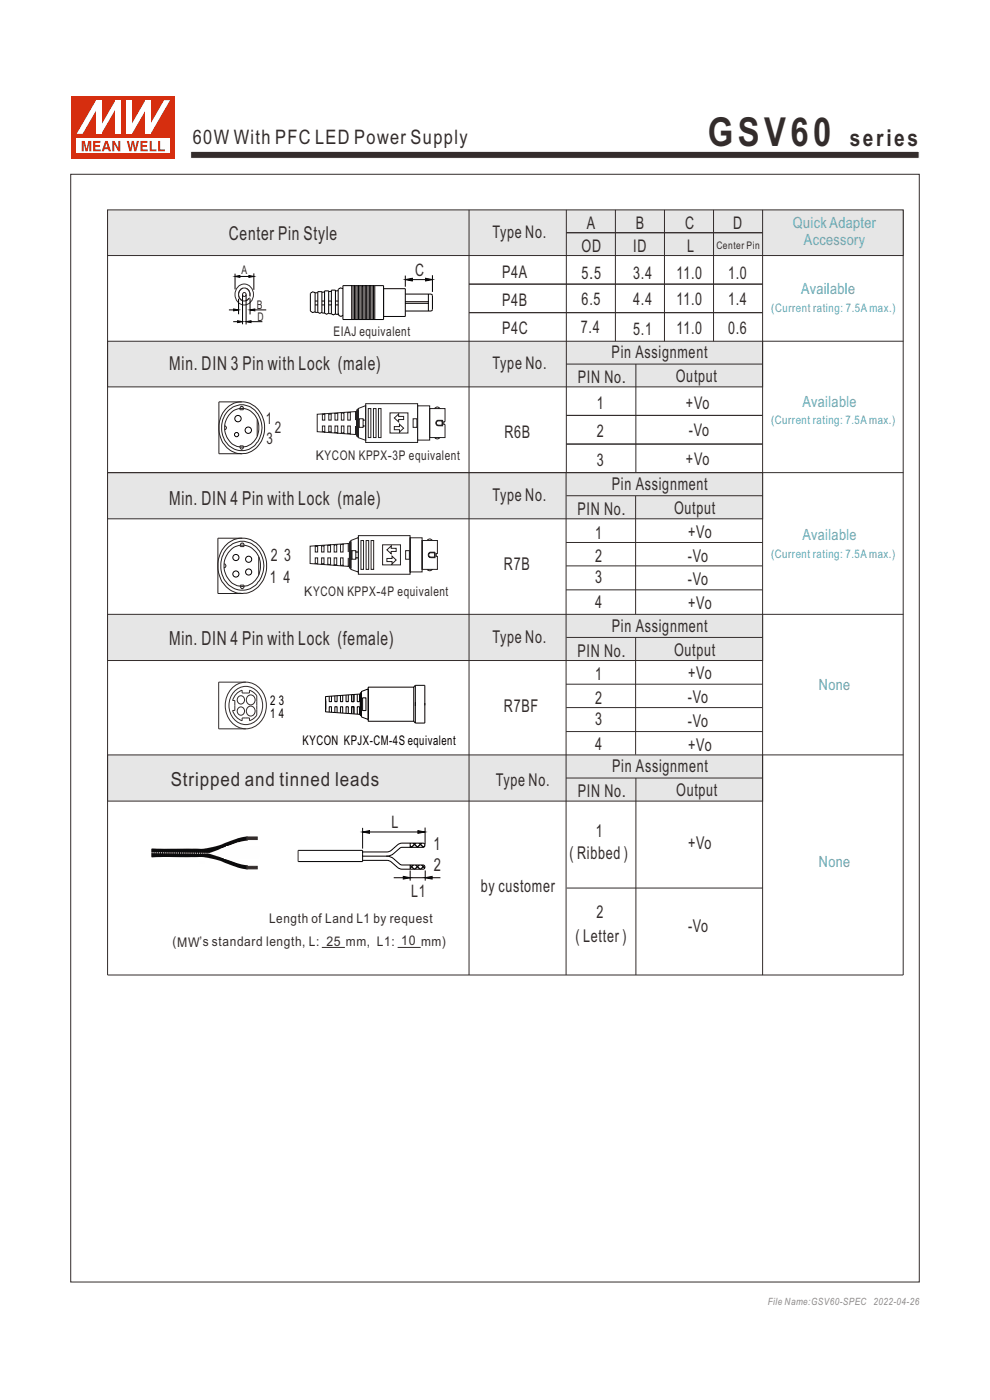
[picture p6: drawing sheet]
<svg xmlns="http://www.w3.org/2000/svg" width="210mm" height="297mm" viewBox="0 0 210 297" stroke-linecap="round" stroke-linejoin="round" font-family="sans-serif">
<path d="M40.4 32.1h154.6v1.5h-154.6z" fill-rule="evenodd" fill="#332c2b" stroke="#fefefe" stroke-width=".21"/>
<path d="M15.2 20.4h22v13.2h-22z" fill-rule="evenodd" fill="#d62e0f"/>
<path d="M16.3 29.4h19.8v3.1h-19.8z" fill-rule="evenodd" fill="#fefefe"/>
<g fill="#d62e0f">
<path d="M26.9 29.9h.4l.4 1.6 .3-1.6h.4l.3 1.6 .3-1.6h.5l-.6 2.2h-.4l-.3-1.7-.3 1.7h-.4z" fill-rule="evenodd"/>
<path d="M29.8 29.9h1.5v.4h-1.1v.5h1v.3h-1v.6h1.1v.4h-1.5z" fill-rule="evenodd"/>
<path d="M31.7 29.9h.5v1.8h1v.4h-1.5z" fill-rule="evenodd"/>
<path d="M33.5 29.9h.5v1.8h1v.4h-1.5z" fill-rule="evenodd"/>
<path d="M17.3 29.9h.7l.4 1.7 .3-1.7h.7v2.2h-.4v-1.8l-.4 1.8h-.5l-.4-1.8v1.8h-.4z" fill-rule="evenodd"/>
<path d="M19.8 29.9h1.5v.4h-1.1v.5h1v.3h-1v.6h1.2v.4h-1.6z" fill-rule="evenodd"/>
<path d="M22.6 30.4l.2 .9h-.5zM22.3 29.9l-.7 2.2h.4l.2-.4h.7l.2 .4h.5l-.8-2.2z" fill-rule="evenodd"/>
<path d="M23.8 29.9h.5l.8 1.5v-1.5h.4v2.2h-.4l-.9-1.6v1.6h-.4z" fill-rule="evenodd"/>
</g>
<g fill="#fff">
<path d="M24.5 21.3h1.1v7.1h-1.1z" fill-rule="evenodd"/>
<path d="M24.5 21.3h1.1l-4.1 7.1h-1.1z" fill-rule="evenodd"/>
<path d="M20.4 21.3h1.1v7.1h-1.1z" fill-rule="evenodd"/>
<path d="M20.4 21.3h1.1v.3l-4 6.8h-1.2z" fill-rule="evenodd"/>
<path d="M30.8 21.3h1.1v7.1h-1.1z" fill-rule="evenodd"/>
<path d="M34.8 21.3h1.3l-4.2 7.1h-1v-.3z" fill-rule="evenodd"/>
<path d="M26.9 21.3h1.1v7.1h-1.1z" fill-rule="evenodd"/>
<path d="M30.8 21.3h1.1v.2l-3.9 6.9h-1.1v-.3z" fill-rule="evenodd"/>
</g>
<g fill="none" stroke="#000" stroke-width=".21">
<path d="M76.9 176.5l1.5-.3v.6zM76.9 175.6v4.4M78.4 176.5h11M87 179.4l.4 .4M87 178.8h.1M87 178.9h2.7a.45 .45 0 0 1 .4 .4 .45 .45 0 0 1-.4 .5h-2.7zM87 178.9l-2.2 .1-2 1.5-.5 .2h-5.4M87 179.8h-1.7l-.5 .1a4.4 4.4 0 0 1-2.3 1.7h-.6M87.6 178.8l1 1M88.2 178.8l-1 1M88.6 176.2l1.5 .3-1.5 .3zM88.9 178.8l1 1"/>
<path d="M89.5 178.8l-1 1M90.1 178.8l.1 .1M90.2 175.6v3.5M90.2 179.4l-.5 .4M63.2 180.4h13.7v2.4h-13.7M76.9 182.5h5.4l.5 .2 2 1.6 2.2 .1M76.9 181.6l5.6 .1a4.4 4.4 0 0 1 2.3 1.6l.5 .2h1.7M83.5 186.2h9.9M85.5 185.9l1.5 .3-1.5 .3zM87 183.5l.9 .9M87 184.7v2.1M87 183.5h2.7a.45 .45 0 0 1 .4 .4 .45 .45 0 0 1-.4 .5h-2.7z"/>
<path d="M87.7 183.5l-.7 .7M88.2 183.5l.9 .9M89 183.5l-1 .9M89.4 183.5l.8 .7M90.1 183.5l-.9 .9M90.2 184.7v2.1M90.2 186.2l1.5-.3v.6z"/>
</g>
<path d="M63.2 180.4v2.4M68.3 201h4.9M84.3 201h4.9" fill="none" stroke="#332c2b" stroke-width=".21"/>
<path d="M76.9 176.5l1.5-.3v.6zM88.6 176.2l1.5 .3-1.5 .3zM85.5 185.9l1.5 .3-1.5 .3zM90.2 186.2l1.5-.3v.6z" fill="#000"/>
<path d="M22.8 160.2h139v9.7h-139z" fill="#e6e6e6" stroke="#332c2b" stroke-width=".21"/>
<path d="M191.6 44.5v162.3h-168.8v-106.5M161.8 100.3v106.6M120.1 120h41.6M120.1 165.1h41.7M134.9 165.1v41.7M120.2 188.4h41.6" fill="none" stroke="#332c2b" stroke-width=".21"/>
<path d="M22.8 100.3h139v9.8h-139z" fill="#e6e6e6" stroke="#332c2b" stroke-width=".21"/>
<path d="M120.1 115.1h41.7M120.1 105.2h41.7M134.8 105.2v25.1M120.1 125.1h41.7" fill="none" stroke="#332c2b" stroke-width=".21"/>
<g fill="none" stroke="#242222" stroke-width=".21">
<path d="M65.8 115.9l8.3-.6v4.9l-8.3-.7zM66.9 115.8v1.3h.5v-1.3M66.9 119.6v-1.3h.5v1.4M66.9 119.5h.5M67.4 115.9h-.5M68.2 119.7v-1.4h.5v1.5M68.2 119.6h.5M68.7 115.7v1.4h-.5v-1.4M68.7 115.8h-.5M69.5 119.8v-1.5h.6v1.6M69.5 119.7l.6 .1M69.5 115.7h.6"/>
<path d="M70.1 115.6v1.5h-.6v-1.5M70.9 119.9v-1.6h.5v1.7M70.9 119.8h.5M71.4 115.5v1.6h-.5v-1.6M71.4 115.6h-.5M72.2 119.9h.6M72.8 115.4v1.7h-.6v-1.7M72.8 115.5h-.6M73.9 115.3v1.8M73.9 118.3v1.8M74.1 115h.3v5.5h-.3zM74.4 114.7l1.6-.7v7.4l-1.6-.6z"/>
<path d="M74.7 116.8h.8v1.8h-.8zM75.5 118.3h.5M75.5 117.1h.5M76 113.6h11v8.2h-11zM76.6 114.7h.5v6.1h-.5zM77.7 114.7h.5v6.1h-.5zM78.7 114.7h.6v6.1h-.6zM81.2 115.6h3.7v4.2h-3.7zM82.1 118.5h1.1v-.5l.8 .8-.8 .8v-.5h-1.1zM82.1 116.7l.9-.9v.5h1v.7h-1v.5zM86 116.8h.8v1.8h-.8zM87 114.1h2.5v7.2h-2.5z"/>
<path d="M89.5 114.7h3.3v2.7h-.3v.6h.3v2.8h-3.3zM90.6 114.7a.58 .58 0 0 1 .6-.4 .58 .58 0 0 1 .5 .4M91 117.3l1.3-.2v1.2h-.9a.59 .59 0 0 1-.5-.4 .59 .59 0 0 1 .1-.6zM91.1 117.4l1.1-.1v.9h-.8a.47 .47 0 0 1-.4-.3 .47 .47 0 0 1 .1-.5zM72.2 120v-1.7h.6v1.8M90.6 120.8a.62 .62 0 0 0 1.1 0"/>
</g>
<path d="M22.8 72.4h139v9.7h-139z" fill="#e6e6e6" stroke="#332c2b" stroke-width=".21"/>
<path d="M22.8 44.5v55.8h139M99.5 60.3h62.3M99.5 66.3h62.2M120.1 77.2h41.7M134.9 77.2v23.1M120.1 88.1h41.6M120.1 94.2h41.6" fill="none" stroke="#332c2b" stroke-width=".21"/>
<g fill="none" stroke="#242222" stroke-width=".21">
<path d="M67.3 87.9l8.4-.6v4.9l-8.4-.6zM68.4 87.8v1.3h.5v-1.3M68.4 91.7v-1.3h.5v1.3M68.4 91.5l.5 .1M68.9 87.9h-.5M69.7 91.7v-1.3h.6v1.4M69.7 91.6l.6 .1M70.3 87.7v1.4h-.6v-1.4M70.3 87.8h-.6M71.1 91.9v-1.5h.5v1.5M71.1 91.7l.5 .1M71.1 87.7h.5"/>
<path d="M71.6 87.6v1.5h-.5v-1.5M72.4 92v-1.6h.6v1.6M72.4 91.8l.6 .1M73 87.5v1.6h-.6v-1.6M73 87.6h-.6M73.8 92.1v-1.7h.5v1.7M73.8 92h.5M74.3 87.4v1.7h-.5v-1.7M74.3 87.5h-.5M75.4 87.3v1.8M75.4 90.4v1.8M75.7 87h.3v5.5h-.3z"/>
<path d="M76 86.7l1.6-.6v7.3l-1.6-.6zM76.2 88.8h.8v1.9h-.8zM77 90.4h.6M77 89.1h.6M77.6 85.6h11v8.3h-11zM78.1 86.7h.6v6.1h-.6zM79.2 86.7h.6v6.1h-.6zM80.3 86.7h.5v6.1h-.5zM82.7 87.6h3.8v4.3h-3.8zM83.6 90.5h1.1v-.5l.9 .8-.9 .9v-.5h-1.1zM83.6 88.7l1-.9v.5h1v.7h-1v.5zM87.6 88.8h.8v1.9h-.8z"/>
<path d="M88.6 86.1h2.5v7.3h-2.5zM91.1 86.7h3.3v2.8h-.3v.5h.3v2.8h-3.3zM92.2 86.7a.58 .58 0 0 1 .6-.4 .58 .58 0 0 1 .5 .4M92.2 92.8a.62 .62 0 0 0 1.1 0M92.6 89.3l1.3-.1v1.1h-.9a.59 .59 0 0 1-.5-.4 .59 .59 0 0 1 .1-.6zM92.7 89.4l1.1-.1v.9h-.8a.47 .47 0 0 1-.4-.3 .47 .47 0 0 1 .1-.5z"/>
</g>
<path d="M22.8 44.5h168.8v9.7h-168.8z" fill="#e6e6e6" stroke="#332c2b" stroke-width=".21"/>
<g fill="none" stroke="#332c2b" stroke-width=".21">
<path d="M99.5 44.5v55.8M120.1 49.4h41.7M120.1 44.5v55.8M130.5 44.5v27.9M140.9 44.5v27.9M151.4 44.5v27.9M49.3 145.9a4.2 4.2 0 0 1 4.5-.8 4.2 4.2 0 0 1 2.6 3.7 4.7 4.7 0 0 1-5 5.7 5.2 5.2 0 0 1-2.1-8.6zM49.6 146.8a3.4 3.4 0 0 1 3.7-1 3.4 3.4 0 0 1 2.3 3 3.8 3.8 0 0 1-4.2 4.8 4.2 4.2 0 0 1-1.8-6.8zM50.1 147.2l1.3-.8v.6h1.5v-.6l.7 .4 .9 .8v4.1l-.6 .6-1 .6v-.6h-1.5v.6a3.1 3.1 0 0 1-2.1-2.2h.5v-2.1h-.5zM52.1 144.7h-5.7v9.9h5.7M52.5 150.1a.97 .97 0 0 1 1.4 .1 .97 .97 0 0 1 0 1.3 .97 .97 0 0 1-1.4 .1 1.16 1.16 0 0 1 0-1.5zM52.5 147.7a.97 .97 0 0 1 1.4 .1 .97 .97 0 0 1 0 1.3 .97 .97 0 0 1-1.4 .1 1.16 1.16 0 0 1 0-1.5z"/>
<path d="M120.1 150.1h41.6"/>
<circle cx="51.1" cy="150.8" r=".82"/>
<circle cx="51.1" cy="148.4" r=".82"/>
</g>
<path d="M22.8 130.3h139v9.8h-139z" fill="#e6e6e6" stroke="#332c2b" stroke-width=".21"/>
<g fill="none" stroke="#332c2b" stroke-width=".21">
<path d="M161.8 44.5v55.8M50.4 60.9a2 2 0 0 1 2.5-.3 2 2 0 0 1 .8 2.5 1.95 1.95 0 0 1-2.2 1.6 1.95 1.95 0 0 1-1.7-2.2l.1-.6zM51.1 61.4a1.34 1.34 0 0 1 1.9 .6 1.34 1.34 0 0 1-.8 1.8 1.36 1.36 0 0 1-1.5-.8 1.36 1.36 0 0 1 .4-1.6zM161.8 72.4h29.8M99.5 100.3v106.5M120.1 100.3v106.5M161.8 100.3h29.8M120.1 135.2h41.7M134.8 135.3v24.8M161.8 130.3h29.8M120.1 145.1h41.7M120.1 155.2h41.7"/>
<path d="M161.8 160.1h29.8"/>
<circle cx="51.8" cy="62.5" r=".4"/>
</g>
<g fill="none" stroke="#000" stroke-width=".21">
<path d="M49.9 58.1v3.3M49.9 58.6l1-.1v.3zM50.2 58.6h3.1M52.8 58.5l1 .1-1 .2zM53.8 58v3.5M86 58.5v2.3M86 59.3l1.5-.3v.6zM86.5 59.3h4.5M90.3 59l1.4 .3-1.4 .3zM91.7 58.4v3.5M48.6 65.7h1.7M49.5 68.2h1.4"/>
<path d="M49.5 65.6l1.1 .1-1.1 .2zM50.4 68l1 .2-1 .2zM50.6 63.4v3.3M51.4 62.5v6.3M52.2 62.5v6.3M52.2 68.2l1-.2v.4zM52.5 68.2h3.2M53 63.3v3.4M53 65.7l1.1-.1v.3zM53.3 65.7h3.2M65.8 62.2h.1M65.8 62.2v3.8l.5 .3 .5-.1"/>
<path d="M65.8 62.2l.5-.3 .5 .2v4.1l.6 .1v-4.4h.9v4.5h.6M66.8 64.7h.6M66.8 63.9h.6M67.4 66.3l.4 .2 .5-.2M67.4 62.1h-.6M68.3 64.7h.6M68.3 63.9h.6M68.8 66.4l.5 .3 .4-.3M68.9 66.4v-4.7h.8v4.8l.6 .1M68.9 61.9l-.6 .1M69.7 64.7h.6M69.7 63.9h.6"/>
<path d="M70.3 66.6l.4 .2 .5-.2M70.3 61.8l-.6 .1M71.2 64.7h.5M71.2 63.9h.5M71.7 66.5l.2 .4 .4 .2 .4-.2M71.7 61.7h-.5M72.7 61.2l-.5-.1-.5 .3v5.3h-.5v-5.2h-.9v5.1M72.7 60.6h8.7v7.2h-8.7zM74.6 60.6v7.2M74.9 60.6v7.2M75.2 60.6v7.2M75.5 60.6v7.2"/>
<path d="M75.8 60.6v7.2M76 60.6v7.2M76.3 60.6v7.2M76.6 60.6v7.2M76.9 60.6v7.2M77.2 60.6v7.2M77.5 60.6v7.2M77.8 60.6v7.2M78.1 60.6v7.2M78.3 60.6v7.2M78.6 60.6v7.2M78.9 60.6v7.2"/>
<path d="M79.2 60.6v7.2M79.5 60.6v7.2M81.4 61.2h4.6v5.9h-4.6M86 62.4h5.4l.3 .3-.1 3.2-5.6 .1M86 64.3h4.9M86 64h4.9M90.9 62.4v3.6M69.1 147.8l7.3-.6v4.4l-7.3-.6zM69.1 148.3v2.4M69.8 151.1v-1.2h.5v1.2M70.3 147.7v1.2h-.5v-1.2M71 151.2v-1.3h.5v1.3"/>
<path d="M71.5 147.6v1.3h-.5v-1.3M72.2 151.2v-1.3h.5v1.4M72.7 147.5v1.4h-.5v-1.4M73.4 151.3v-1.4h.5v1.5M73.9 147.4v1.5h-.5v-1.4M74.6 151.4v-1.5h.5v1.6M74.6 151.3v-1.4h.5v1.5M75.1 147.3v1.6h-.5v-1.5M75.1 147.4v1.5h-.5v-1.5M75.8 151.5v-1.6h.5v1.6M76.3 147.2v1.7h-.5v-1.6M76.4 147h.3v4.8h-.3z"/>
<path d="M76.7 146.7l1.4-.5v6.4l-1.4-.5zM76.9 148h.7v2.7h-.7zM78.1 145.8h9.7v7.2h-9.7zM87.8 153l.3 .4M88.1 145.4v8M88.1 145.4h2v8h-2M88.1 145.4l-.3 .4"/>
<circle cx="50.2" cy="92.2" r=".45"/>
<circle cx="50.5" cy="88.8" r=".68"/>
<circle cx="52.7" cy="91.3" r=".68"/>
<circle cx="50" cy="118.3" r=".65"/>
<circle cx="52.7" cy="118.6" r=".65"/>
<circle cx="50" cy="121.8" r=".65"/>
<circle cx="52.7" cy="121.3" r=".65"/>
</g>
<path d="M49.9 58.6l1-.1v.3zM52.8 58.5l1 .1-1 .2zM86 59.3l1.5-.3v.6zM90.3 59l1.4 .3-1.4 .3zM49.5 65.6l1.1 .1-1.1 .2zM50.4 68l1 .2-1 .2zM52.2 68.2l1-.2v.4zM53 65.7l1.1-.1v.3z" fill="#000"/>
<g fill="none" stroke="#242222" stroke-width=".21">
<path d="M47.7 90.4a.39 .39 0 0 1 .3 .4 .39 .39 0 0 1-.3 .3M47.9 86.8a4.6 4.6 0 0 1 4.6-1.4 4.6 4.6 0 0 1 3.3 3.5 5.4 5.4 0 0 1-4.1 7.3 5 5 0 0 1-5.3-5.4 6.2 6.2 0 0 1 1.5-4zM48.4 87.1a4.1 4.1 0 0 1 4.2-1 4.1 4.1 0 0 1 2.8 3.3 4.9 4.9 0 0 1-3.7 6.2 4.7 4.7 0 0 1-4.5-6.2l.4-1.2zM49 87.6a3.5 3.5 0 0 1 3.6-.7 3.5 3.5 0 0 1 2.3 3 3.9 3.9 0 0 1-4.6 4.8 4.3 4.3 0 0 1-1.3-7.1zM50.9 94.6h.7a.41 .41 0 0 1-.2 .6 .41 .41 0 0 1-.5-.4zM51.1 86.3l.5 .1v.5h-.7zM51.3 85.3h-4.9v11h4.9M54.6 89v3.5M47.5 119.6a.42 .42 0 0 1 .4 .4 .42 .42 0 0 1-.4 .5M47.7 115.8a4.9 4.9 0 0 1 5-1.5 4.9 4.9 0 0 1 3.5 3.7 5.9 5.9 0 0 1-3.9 7.8 5.4 5.4 0 0 1-6.1-5.8 6.6 6.6 0 0 1 1.5-4.2zM48.3 116.2a4.4 4.4 0 0 1 4.5-1.1 4.4 4.4 0 0 1 3 3.5 5.3 5.3 0 0 1-3.6 6.5 4.8 4.8 0 0 1-5.4-5.6 5.9 5.9 0 0 1 1.5-3.3zM48.9 116.7a3.7 3.7 0 0 1 3.9-.8 3.7 3.7 0 0 1 2.4 3.3 4.3 4.3 0 0 1-3.8 5.2 4.3 4.3 0 0 1-3.9-4.8 4.8 4.8 0 0 1 1.4-2.9z"/>
<path d="M51.2 115.2l.5 .2 .1 .6h-.8zM51.4 114.2h-5.2v11.7h5.2M54.9 118.1v3.8M51 124.1h.8a.44 .44 0 0 1-.3 .7 .44 .44 0 0 1-.5-.4z"/>
</g>
<g fill="#fefefe" stroke="#fefefe" stroke-width=".21">
<path d="M51.7 63.8h.3v.2h-.3z" fill-rule="evenodd"/>
<path d="M51.7 61h.3v.2h-.3z" fill-rule="evenodd"/>
<path d="M52.5 62.9h.4v.2h-.4z" fill-rule="evenodd"/>
</g>
<path d="M32.1 180.1l11.4-.1 2.9-.6 3.9-1.5 1.7-.4a.41 .41 0 0 1 .6 .3l1.1 .1 .1-.3 .2 .2-.4 .2h-.8l-.2 .1-.1 .2-2.4 .5-3.1 1.2-1.9 .5-.1 .1 .2 .1-.3 .1 3.9 .3a10.8 10.8 0 0 1 3.8 .3l.1 .4 .5-.1 .2 .2 .1-.1-.2-.2 .2 .1 .1-.1 .1 .2-.1 .1 .9-.1-.1 .1a2.11 2.11 0 0 1-1.6 0l-.3 .2-4.3-.1-3.4-.3-12.4 .2h-.3z" fill-rule="evenodd" fill="#0e0f11"/>
<g fill="#332c2b" stroke="#332c2b" stroke-width=".21">
<path d="M52.5 181.5h2.1v.5h-2.1z" fill-rule="evenodd"/>
<path d="M52.4 177.6h2.2v.5h-2.2z" fill-rule="evenodd"/>
</g>
<path d="M32.1 180l12.7 .2 3.4-.3 4.3-.1 .4 .2a2.1 2.1 0 0 1 1.6 .1l-.9-.1 .1 .1-.1 .2-.1-.1-.2 .1 .2-.2-.1-.1-.2 .2-.5-.1-.1 .4a17.5 17.5 0 0 1-4.8 .3l-2.9 .3 .3 .1-.2 .1 .1 .1 1.9 .5 3.1 1.2 2.4 .5 .1 .2 .2 .1h.8l.4 .2-.2 .2-.1-.3-.7 .2-.4-.2 .1 .2a.43 .43 0 0 1-.7 .2l-1.7-.4-3.9-1.5-2.9-.6-11.4-.1z" fill-rule="evenodd" fill="#0e0f11"/>
<g fill="#332c2b" stroke="#332c2b" stroke-width=".21">
<path d="M52.5 179.9h2.1v.5h-2.1z" fill-rule="evenodd"/>
<path d="M52.4 183.8h2.2v.5h-2.2z" fill-rule="evenodd"/>
</g>
<path d="M44.7 180.6h.6v1.1h-.6z" fill-rule="evenodd" fill="#0e0f11" stroke="#0e0f11" stroke-width=".21"/>
<path d="M42.8 182.9h.1" fill="none" stroke="#332c2b" stroke-width=".21"/>
<path d="M32.1 180.9l13.2 .1" fill="none" stroke="#fefefe" stroke-width=".21" stroke-dasharray=".2 .2" stroke-linecap="butt"/>
<g fill="#fefefe">
<path d="M47.1 180h7.5v1.9h-7.5z" fill-rule="evenodd"/>
<path d="M47.5 180.1h7.4v2h-7.4z" fill-rule="evenodd"/>
<path d="M46.5 180.3a1.1 1.1 0 0 1 1.4-.3 1.1 1.1 0 0 1 .4 1.5 1.1 1.1 0 0 1-1.5 .3 1.1 1.1 0 0 1-.3-1.5z" fill-rule="evenodd"/>
<path d="M42.3 182.7h1.1v.5h-1.1z" fill-rule="evenodd"/>
<path d="M47.9 179.6h7.1v2.2h-7.1z" fill-rule="evenodd"/>
</g>
<path d="M44.2 181.1l6.4-2.4v4.4z" fill="#fefefe"/>
<path d="M15 37h180v235h-180z" fill="none" stroke="#332c2b" stroke-width=".21"/>
<text font-size="8.5" fill="#332c2b" x="150.1" y="31">GSV60</text>
<text font-size="4.9" fill="#332c2b" x="180.2" y="31">series</text>
<text font-size="4.2" fill="#332c2b" x="40.9" y="30.6">60W With PFC LED Power Supply</text>
<g font-size="4.1" fill="#332c2b">
<text x="48.5" y="50.9">Center Pin Style</text>
<text x="35.9" y="78.5">Min. DIN 3 Pin with Lock (male)</text>
<text x="35.9" y="107.1">Min. DIN 4 Pin with Lock (male)</text>
<text x="35.9" y="136.9">Min. DIN 4 Pin with Lock (female)</text>
<text x="36.2" y="166.8">Stripped and tinned leads</text>
</g>
<g font-size="3.8" fill="#332c2b">
<text x="91.9" y="180.3">1</text>
<text x="92" y="184.7">2</text>
</g>
<g font-size="3.7" fill="#332c2b">
<text x="104.4" y="50.5">Type No.</text>
<text x="123.4" y="53.4">OD</text>
<text x="124.5" y="48.6">A</text>
<text x="134.3" y="53.4">ID</text>
<text x="134.9" y="48.5">B</text>
<text x="145.4" y="48.5">C</text>
<text x="145.7" y="53.4">L</text>
<text x="155.5" y="48.5">D</text>
<text x="106.5" y="58.9">P4A</text>
<text x="123.3" y="59.1">5.5</text>
<text x="134.3" y="59.1">3.4</text>
<text x="143.5" y="59.1">11.0</text>
<text x="154.4" y="59.1">1.0</text>
<text x="106.5" y="64.9">P4B</text>
<text x="123.4" y="64.8">6.5</text>
<text x="134.3" y="64.8">4.4</text>
<text x="143.5" y="64.6">11.0</text>
<text x="154.4" y="64.6">1.4</text>
<text x="106.5" y="70.8">P4C</text>
<text x="123.2" y="70.6">7.4</text>
<text x="134.3" y="71">5.1</text>
<text x="143.5" y="70.9">11.0</text>
<text x="154.4" y="70.9">0.6</text>
<text x="129.7" y="76">Pin Assignment</text>
<text x="104.5" y="78.4">Type No.</text>
<text x="122.6" y="81.2">PIN No.</text>
<text x="143.4" y="81">Output</text>
<text x="126.6" y="86.7">1</text>
<text x="145.5" y="86.7">+Vo</text>
<text x="107" y="92.9">R6B</text>
<text x="126.6" y="92.7">2</text>
<text x="146.1" y="92.4">-Vo</text>
<text x="126.6" y="98.9">3</text>
<text x="145.5" y="98.5">+Vo</text>
<text x="104.4" y="106.3">Type No.</text>
<text x="129.8" y="103.9">Pin Assignment</text>
<text x="122.5" y="109.3">PIN No.</text>
<text x="143" y="109">Output</text>
<text x="126.3" y="114.2">1</text>
<text x="126.3" y="119.3">2</text>
<text x="145.9" y="119.2">-Vo</text>
<text x="146" y="114">+Vo</text>
<text x="106.9" y="121">R7B</text>
<text x="126.3" y="123.7">3</text>
<text x="145.9" y="124.1">-Vo</text>
<text x="126.3" y="129">4</text>
<text x="146" y="129.2">+Vo</text>
<text x="104.4" y="136.4">Type No.</text>
<text x="129.8" y="134">Pin Assignment</text>
<text x="122.5" y="139.4">PIN No.</text>
<text x="143" y="139.1">Output</text>
<text x="126.3" y="144.3">1</text>
<text x="126.3" y="149.3">2</text>
<text x="145.9" y="149.2">-Vo</text>
<text x="146" y="144.1">+Vo</text>
<text x="106.9" y="151">R7BF</text>
<text x="126.3" y="153.7">3</text>
<text x="145.9" y="154.2">-Vo</text>
<text x="126.3" y="159.1">4</text>
<text x="146" y="159.3">+Vo</text>
<text x="105.2" y="166.8">Type No.</text>
<text x="129.8" y="163.8">Pin Assignment</text>
<text x="122.6" y="169.1">PIN No.</text>
<text x="143.4" y="168.9">Output</text>
<text x="126.4" y="177.5">1</text>
<text x="120.8" y="182.3">( Ribbed )</text>
<text x="146" y="180.2">+Vo</text>
<text x="102" y="189.2">by customer</text>
<text x="126.6" y="194.8">2</text>
<text x="145.9" y="197.6">-Vo</text>
<text x="122.1" y="199.7">( Letter )</text>
</g>
<g font-size="3.6" fill="#332c2b">
<text x="88.1" y="58.6">C</text>
<text x="57.5" y="119">2</text>
<text x="60.2" y="119">3</text>
<text x="57.2" y="123.6">1</text>
<text x="60.1" y="123.6">4</text>
<text x="83" y="175.8">L</text>
<text x="87.2" y="190.4">L1</text>
</g>
<g font-size="3.4" fill="#332c2b">
<text x="56.4" y="89.9">1</text>
<text x="56.5" y="94.2">3</text>
<text x="58.3" y="91.9">2</text>
</g>
<g font-size="3.3" fill="#56aab7">
<text x="168.2" y="48.3">Quick Adapter</text>
<text x="170.5" y="52">Accessory</text>
<text x="169.9" y="62.3">Available</text>
<text x="170.2" y="86.3">Available</text>
<text x="170.2" y="114.7">Available</text>
<text x="173.7" y="146.4">None</text>
<text x="173.7" y="183.9">None</text>
</g>
<g font-size="2.8" fill="#332c2b">
<text x="70.8" y="71.3">EIAJ equivalent</text>
<text x="67" y="97.5">KYCON KPPX-3P equivalent</text>
<text x="64.6" y="126.4">KYCON KPPX-4P equivalent</text>
<text x="57.1" y="195.7">Length of Land L1 by request</text>
<text x="36.6" y="200.7">(MW’s standard length, L: 25 mm, L1: 10 mm)</text>
</g>
<g font-size="2.8">
<text x="57.3" y="149.6">2</text>
<text x="59.1" y="149.6">3</text>
<text x="57.3" y="152.4">1</text>
<text x="59.1" y="152.4">4</text>
<text x="64.2" y="158">KYCON KPJX-CM-4S equivalent</text>
</g>
<g font-size="2.5" fill="#332c2b">
<text x="51.2" y="58.1">A</text>
<text x="54.5" y="65.4">B</text>
<text x="54.6" y="68">D</text>
</g>
<g font-size="2.5" fill="#56aab7">
<text x="163.6" y="66.1">(Current rating: 7.5A max.)</text>
<text x="163.6" y="90">(Current rating: 7.5A max.)</text>
<text x="163.6" y="118.4">(Current rating: 7.5A max.)</text>
</g>
<text font-size="2.2" fill="#332c2b" x="152" y="52.9">Center Pin</text>
<text font-size="2.1" fill="#8b8b8c" x="162.9" y="276.8">File Name:GSV60-SPEC 2022-04-26</text>
</svg>
